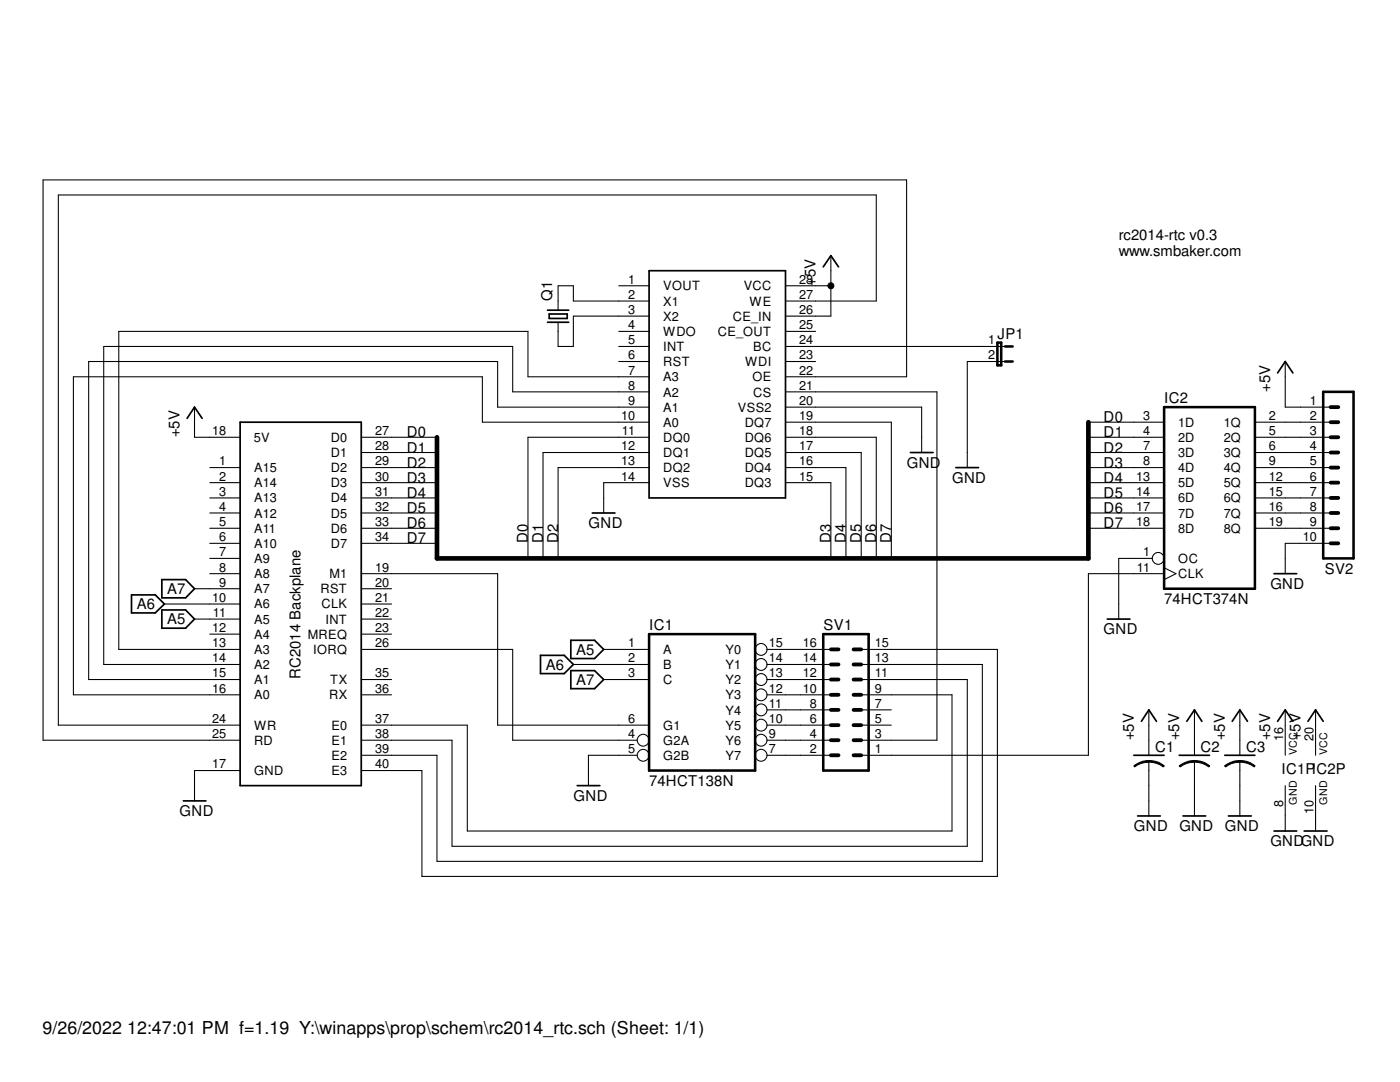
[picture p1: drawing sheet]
<svg xmlns="http://www.w3.org/2000/svg" width="279mm" height="216mm" viewBox="0 0 279 216" stroke-linecap="round" stroke-linejoin="round" font-family="sans-serif">
<g fill="none" stroke="#000" stroke-width=".34">
<path d="M129.5 54h27.3v45.4h-27.3zM164.3 53.3l1.5-2.3 1.5 2.3M109.3 61.9h4.2M109.3 64.3h4.2M109.6 62.7h3.6v.8h-3.6zM255 74.4l1.5-2.3 1.5 2.3M37.3 83.5l1.5-2.3 1.5 2.3M47.9 84.2h24.2v72.6h-24.2zM181.7 90.3h4.5M190.8 93.3h4.5M26.2 118.7h4.8l1.8 1.8-1.8 1.8h-4.8zM32.3 115.7h4.7l1.8 1.8-1.8 1.8h-4.7z"/>
<path d="M118.2 102.4h4.5M254.3 114.5h4.5M32.3 121.7h4.7l1.8 1.8-1.8 1.8h-4.7zM107.9 130.8h4.7l1.8 1.8-1.8 1.8h-4.7zM113.9 133.8h4.8l1.8 1.8-1.8 1.8h-4.8zM113.9 127.8h4.8l1.8 1.8-1.8 1.8h-4.8zM221 123.5h4.5M36.6 159.8h4.5M115.2 156.8h4.5M226.3 150.7h6M227.8 143.9l1.5-2.3 1.5 2.3M235.3 150.7h6.1"/>
<path d="M236.9 143.9l1.5-2.3 1.5 2.3M244.4 150.7h6M245.9 143.9l1.5-2.3 1.6 2.3M255 143.9l1.5-2.3 1.5 2.3M261 143.9l1.6-2.3 1.5 2.3M227 162.8h4.6M236.1 162.8h4.5M245.2 162.8h4.5M254.3 165.8h4.5M260.3 165.8h4.5"/>
</g>
<g fill="none" stroke="#000" stroke-width=".21">
<path d="M123.5 57h6M156.8 57h9M165.8 51v12.1h-9M123.5 66.1h6M123.5 69.1h6M123.5 72.1h6M129.5 60.1h-15.1v-3.1h-3v4.9M129.5 63.1h-15.1v6h-3v-4.8M129.5 75.2h-24.1v-9.1h-81.7v63.5h24.2M129.5 78.2h-27.2v-9.1h-81.6v63.5h27.2M156.8 60.1h18.1v-21.2h-163.3v105.8h36.3M156.8 66.1h6"/>
<path d="M156.8 69.1h43.8M156.8 72.1h6M156.8 75.2h24.1v-39.3h-172.3v111.8h39.3M156.8 78.2h30.2v69.5h-15.1M200.6 72.1h-7.6v21.2M256.5 72.1v9.1h9.1M38.8 81.2v6h9.1M41.9 93.3h6M41.9 96.3h6M41.9 99.4h6M72.1 87.2h15.1M72.1 90.3h15.1"/>
<path d="M72.1 93.3h15.1M72.1 96.3h15.1M72.1 99.4h15.1M129.5 81.2h-30.2v-9.1h-81.6v63.5h30.2M129.5 84.2h-33.2v-9h-81.7v63.4h33.3M129.5 87.2h-24.1v24.2M129.5 90.3h-21.1v21.1M129.5 93.3h-18.1v18.1M129.5 96.3h-9v6.1M156.8 81.2h27.1v9.1M156.8 84.2h21.1v27.2M156.8 87.2h18.1v24.2"/>
<path d="M156.8 90.3h15.1v21.1M156.8 93.3h12v18.1M156.8 96.3h9v15.1M217.2 84.2h15.1M217.2 87.2h15.1M217.2 90.3h15.1M217.2 93.3h15.1M217.2 96.3h15.1M217.2 99.4h15.1M250.4 84.2h15.2M250.4 87.2h15.2M250.4 90.3h15.2"/>
<path d="M250.4 93.3h15.2M250.4 96.3h15.2M250.4 99.4h15.2M38.8 117.5h9.1M41.9 102.4h6M41.9 105.4h6M41.9 108.4h6M41.9 111.4h6M41.9 114.5h6M72.1 102.4h15.1M72.1 105.4h15.1M72.1 108.4h15.1"/>
<path d="M72.1 114.5h27.2v30.2h30.2M72.1 117.5h6M217.2 102.4h15.1M217.2 105.4h15.1M230 111.4h-6.7v12.1M232.3 114.5h-15.1v36.2h-45.3M232.3 113.3l2.4 1.2-2.4 1.2M250.4 102.4h15.2M250.4 105.4h15.2M265.6 108.4h-9.1v6.1M32.8 120.5h15.1M38.8 123.5h9.1"/>
<path d="M41.9 126.5h6M72.1 120.5h6M72.1 123.5h6M72.1 126.5h6M72.1 129.6h30.2v18.1h24.9M72.1 135.6h6M72.1 138.6h6M114.4 132.6h15.1M120.5 129.6h9M120.5 135.6h9M153 129.6h12.8M153 132.6h12.8"/>
<path d="M153 135.6h12.8M153 138.6h12.8M171.9 129.6h27.2v45.3h-114.9v-21.1h-12.1M171.9 132.6h24.1v39.3h-108.8v-21.2h-15.1M171.9 135.6h21.1v33.3h-102.8v-21.2h-18.1M171.9 138.6h18.1v27.2h-96.7v-21.1h-21.2M47.9 153.8h-9.1v6M127.2 150.7h-9.8v6.1M153 144.7h12.8M153 147.7h12.8M153 150.7h12.8M153 141.6h12.8"/>
<path d="M171.9 144.7h6M171.9 141.6h6M229.3 141.6v9.1M229.3 151.9v10.9M238.4 141.6v9.1M238.4 151.9v10.9M247.4 141.6v9.1M247.4 151.9v10.9M256.5 141.6v9.1M256.5 156.8v9M262.6 141.6v9.1M262.6 156.8v9"/>
<circle cx="231.1" cy="111.4" r="1.18"/>
<circle cx="151.9" cy="132.6" r="1.18"/>
<circle cx="151.9" cy="138.6" r="1.18"/>
<circle cx="151.9" cy="129.6" r="1.18"/>
<circle cx="151.9" cy="135.6" r="1.18"/>
<circle cx="128.4" cy="150.7" r="1.18"/>
<circle cx="128.4" cy="147.7" r="1.18"/>
<circle cx="151.9" cy="144.7" r="1.18"/>
<circle cx="151.9" cy="141.6" r="1.18"/>
<circle cx="151.9" cy="150.7" r="1.18"/>
<circle cx="151.9" cy="147.7" r="1.18"/>
</g>
<path d="M199.1 68.4h.7v4.5h-.7zM200.6 69.1h1.5M200.6 72.1h1.5M264.1 78.2h6v33.2h-6zM232.3 81.2h18.1v36.3h-18.1zM129.5 126.5h21.2v27.3h-21.2zM164.3 126.5h9.1v27.3h-9.1z" fill="none" stroke="#000" stroke-width=".51"/>
<g fill="none" stroke="#000" stroke-width=".76">
<path d="M265.6 87.2h1.5M265.6 84.2h1.5M265.6 81.2h1.5M265.6 93.3h1.5M265.6 90.3h1.5M265.6 99.4h1.5M265.6 96.3h1.5M265.6 102.4h1.5M265.6 108.4h1.5M265.6 105.4h1.5M165.8 138.6h1.5M165.8 129.6h1.5"/>
<path d="M165.8 132.6h1.5M165.8 135.6h1.5M170.3 138.6h1.6M170.3 129.6h1.6M170.3 132.6h1.6M170.3 135.6h1.6M165.8 144.7h1.5M165.8 147.7h1.5M165.8 150.7h1.5M165.8 141.6h1.5M170.3 144.7h1.6M170.3 147.7h1.6"/>
<path d="M170.3 150.7h1.6M170.3 141.6h1.6"/>
</g>
<g fill="#000">
<path d="M226.3 152.8a5 5 0 0 1 3-1v.3a4.4 4.4 0 0 0-2.9 .9z" fill-rule="evenodd"/>
<path d="M229.3 151.8a4.6 4.6 0 0 1 3.1 1l-.2 .2a4.8 4.8 0 0 0-2.9-.9z" fill-rule="evenodd"/>
<path d="M235.3 152.8a5 5 0 0 1 3.1-1v.3a4.2 4.2 0 0 0-2.9 .9z" fill-rule="evenodd"/>
<path d="M238.4 151.8a4.5 4.5 0 0 1 3 1l-.1 .2a4.8 4.8 0 0 0-2.9-.9z" fill-rule="evenodd"/>
<path d="M244.4 152.8a5 5 0 0 1 3-1v.3a4.2 4.2 0 0 0-2.8 .9z" fill-rule="evenodd"/>
<path d="M247.4 151.8a4.5 4.5 0 0 1 3.1 1l-.2 .2a4.8 4.8 0 0 0-2.9-.9z" fill-rule="evenodd"/>
<circle cx="165.8" cy="57" r=".6"/>
</g>
<g fill="none" stroke="#000" stroke-width=".2">
<path d="M226.3 152.8a5 5 0 0 1 3-1v.3a4.4 4.4 0 0 0-2.9 .9zM229.3 151.8a4.6 4.6 0 0 1 3.1 1l-.2 .2a4.8 4.8 0 0 0-2.9-.9zM235.3 152.8a5 5 0 0 1 3.1-1v.3a4.2 4.2 0 0 0-2.9 .9zM238.4 151.8a4.5 4.5 0 0 1 3 1l-.1 .2a4.8 4.8 0 0 0-2.9-.9zM244.4 152.8a5 5 0 0 1 3-1v.3a4.2 4.2 0 0 0-2.8 .9zM247.4 151.8a4.5 4.5 0 0 1 3.1 1l-.2 .2a4.8 4.8 0 0 0-2.9-.9z"/>
<circle cx="165.8" cy="57" r=".6"/>
</g>
<path d="M217.2 84.2v27.2h-130v-24.2" fill="none" stroke="#000" stroke-width=".93"/>
<text font-size="3.6" x="8.5" y="206.4">9/26/2022 12:47:01 PM f=1.19 Y:\winapps\prop\schem\rc2014_rtc.sch (Sheet: 1/1)</text>
<g font-size="3">
<text x="223.3" y="47.8">rc2014-rtc v0.3</text>
<text x="223.3" y="51">www.smbaker.com</text>
<text x="162.8" y="57" transform="rotate(-90 162.8 57)">+5V</text>
<text x="110.2" y="60" transform="rotate(-90 110.2 60)">Q1</text>
<text x="199.1" y="67.6">JP1</text>
<text x="232.4" y="80.5">IC2</text>
<text x="253.5" y="78.2" transform="rotate(-90 253.5 78.2)">+5V</text>
<text x="35.8" y="87.2" transform="rotate(-90 35.8 87.2)">+5V</text>
<text x="81.2" y="87.2">D0</text>
<text x="220.3" y="84.2">D0</text>
<text x="220.3" y="87.2">D1</text>
<text x="81.2" y="90.3">D1</text>
<text x="81.2" y="93.3">D2</text>
<text x="181" y="93.3">GND</text>
<text x="220.3" y="90.3">D2</text>
<text x="220.3" y="93.3">D3</text>
<text x="81.2" y="96.3">D3</text>
<text x="81.2" y="99.4">D4</text>
<text x="190" y="96.3">GND</text>
<text x="220.3" y="96.3">D4</text>
<text x="220.3" y="99.4">D5</text>
<text x="81.2" y="102.4">D5</text>
<text x="81.2" y="105.4">D6</text>
<text x="117.5" y="105.4">GND</text>
<text x="220.3" y="102.4">D6</text>
<text x="220.3" y="105.4">D7</text>
<text x="81.2" y="108.4">D7</text>
<text x="105.4" y="108.4" transform="rotate(-90 105.4 108.4)">D0</text>
<text x="108.4" y="108.4" transform="rotate(-90 108.4 108.4)">D1</text>
<text x="111.4" y="108.4" transform="rotate(-90 111.4 108.4)">D2</text>
<text x="165.8" y="108.4" transform="rotate(-90 165.8 108.4)">D3</text>
<text x="168.8" y="108.4" transform="rotate(-90 168.8 108.4)">D4</text>
<text x="171.9" y="108.4" transform="rotate(-90 171.9 108.4)">D5</text>
<text x="174.9" y="108.4" transform="rotate(-90 174.9 108.4)">D6</text>
<text x="177.9" y="108.4" transform="rotate(-90 177.9 108.4)">D7</text>
<text x="33.4" y="118.5">A7</text>
<text x="253.5" y="117.5">GND</text>
<text x="264.4" y="114.5">SV2</text>
<text x="27.3" y="121.6">A6</text>
<text x="33.4" y="124.6">A5</text>
<text x="129.6" y="125.8">IC1</text>
<text x="164.3" y="125.6">SV1</text>
<text x="232.3" y="120.5">74HCT374N</text>
<text x="115" y="130.6">A5</text>
<text x="220.3" y="126.5">GND</text>
<text x="60" y="135.6" transform="rotate(-90 60 135.6)">RC2014 Backplane</text>
<text x="108.9" y="133.6">A6</text>
<text x="115" y="136.7">A7</text>
<text x="226.3" y="147.7" transform="rotate(-90 226.3 147.7)">+5V</text>
<text x="230.5" y="150">C1</text>
<text x="235.3" y="147.7" transform="rotate(-90 235.3 147.7)">+5V</text>
<text x="239.6" y="150">C2</text>
<text x="244.4" y="147.7" transform="rotate(-90 244.4 147.7)">+5V</text>
<text x="248.7" y="150">C3</text>
<text x="253.5" y="147.7" transform="rotate(-90 253.5 147.7)">+5V</text>
<text x="259.5" y="147.7" transform="rotate(-90 259.5 147.7)">+5V</text>
<text x="255.8" y="154.5">IC1PIC2P</text>
<text x="114.5" y="159.8">GND</text>
<text x="129.5" y="156.8">74HCT138N</text>
<text x="35.9" y="162.8">GND</text>
<text x="226.3" y="165.8">GND</text>
<text x="235.4" y="165.8">GND</text>
<text x="244.5" y="165.8">GND</text>
<text x="253.5" y="168.9">GNDGND</text>
</g>
<g font-size="2.5">
<text x="125.3" y="56.6">1</text>
<text x="125.3" y="59.6">2</text>
<text x="132.4" y="58">VOUT</text>
<text x="148.4" y="58">VCC</text>
<text x="159.5" y="59.6">27</text>
<text x="159.5" y="56.6">28</text>
<text x="125.3" y="62.7">3</text>
<text x="125.3" y="65.7">4</text>
<text x="132.4" y="61">X1</text>
<text x="132.4" y="64">X2</text>
<text x="146.3" y="64">CE_IN</text>
<text x="149.6" y="61">WE</text>
<text x="159.5" y="65.7">25</text>
<text x="159.5" y="62.7">26</text>
<text x="125.3" y="68.7">5</text>
<text x="125.3" y="71.7">6</text>
<text x="132.4" y="67">WDO</text>
<text x="132.4" y="70">INT</text>
<text x="143.3" y="67">CE_OUT</text>
<text x="150.3" y="70.1">BC</text>
<text x="159.5" y="71.7">23</text>
<text x="159.5" y="68.7">24</text>
<text x="197.2" y="68.7">1</text>
<text x="197.2" y="71.7">2</text>
<text x="125.3" y="74.8">7</text>
<text x="125.3" y="77.8">8</text>
<text x="132.4" y="73.1">RST</text>
<text x="132.4" y="76.1">A3</text>
<text x="148.7" y="73.1">WDI</text>
<text x="150.2" y="76.1">OE</text>
<text x="159.5" y="77.8">21</text>
<text x="159.5" y="74.8">22</text>
<text x="124" y="83.8">10</text>
<text x="125.3" y="80.8">9</text>
<text x="132.4" y="79.1">A2</text>
<text x="132.4" y="82.1">A1</text>
<text x="147.3" y="82.1">VSS2</text>
<text x="150.3" y="79.1">CS</text>
<text x="159.5" y="83.8">19</text>
<text x="159.5" y="80.8">20</text>
<text x="228.1" y="83.8">3</text>
<text x="253.2" y="83.8">2</text>
<text x="261.4" y="80.8">1</text>
<text x="261.4" y="83.8">2</text>
<text x="42.3" y="86.8">18</text>
<text x="50.7" y="88.2">5V</text>
<text x="66" y="88.2">D0</text>
<text x="74.9" y="86.8">27</text>
<text x="74.9" y="89.9">28</text>
<text x="124" y="89.9">12</text>
<text x="124.1" y="86.8">11</text>
<text x="132.4" y="85.1">A0</text>
<text x="132.4" y="88.2">DQ0</text>
<text x="148.6" y="88.2">DQ6</text>
<text x="148.6" y="85.2">DQ7</text>
<text x="159.5" y="89.9">17</text>
<text x="159.5" y="86.8">18</text>
<text x="228.1" y="86.8">4</text>
<text x="228.1" y="89.9">7</text>
<text x="235.1" y="85.1">1D</text>
<text x="235.1" y="88.2">2D</text>
<text x="244.2" y="85.2">1Q</text>
<text x="244.2" y="88.2">2Q</text>
<text x="253.2" y="86.8">5</text>
<text x="253.2" y="89.9">6</text>
<text x="261.4" y="86.8">3</text>
<text x="261.4" y="89.9">4</text>
<text x="43.7" y="92.9">1</text>
<text x="43.7" y="95.9">2</text>
<text x="50.7" y="94.2">A15</text>
<text x="66" y="91.2">D1</text>
<text x="66" y="94.2">D2</text>
<text x="74.9" y="92.9">29</text>
<text x="74.9" y="95.9">30</text>
<text x="124" y="92.9">13</text>
<text x="124" y="95.9">14</text>
<text x="132.4" y="91.2">DQ1</text>
<text x="132.4" y="94.2">DQ2</text>
<text x="148.6" y="94.2">DQ4</text>
<text x="148.6" y="91.2">DQ5</text>
<text x="159.5" y="95.9">15</text>
<text x="159.5" y="92.9">16</text>
<text x="226.7" y="95.9">13</text>
<text x="228.1" y="92.9">8</text>
<text x="235.1" y="91.2">3D</text>
<text x="235.1" y="94.2">4D</text>
<text x="244.2" y="91.2">3Q</text>
<text x="244.2" y="94.2">4Q</text>
<text x="253.2" y="92.9">9</text>
<text x="253.2" y="95.9">12</text>
<text x="261.4" y="92.9">5</text>
<text x="261.4" y="95.9">6</text>
<text x="43.7" y="98.9">3</text>
<text x="43.7" y="101.9">4</text>
<text x="50.7" y="97.2">A14</text>
<text x="50.7" y="100.2">A13</text>
<text x="66" y="97.2">D3</text>
<text x="66" y="100.2">D4</text>
<text x="74.9" y="98.9">31</text>
<text x="74.9" y="101.9">32</text>
<text x="132.4" y="97.2">VSS</text>
<text x="148.6" y="97.2">DQ3</text>
<text x="226.7" y="98.9">14</text>
<text x="226.7" y="101.9">17</text>
<text x="235.1" y="97.2">5D</text>
<text x="235.1" y="100.2">6D</text>
<text x="244.2" y="97.2">5Q</text>
<text x="244.2" y="100.2">6Q</text>
<text x="253.2" y="98.9">15</text>
<text x="253.2" y="101.9">16</text>
<text x="261.4" y="98.9">7</text>
<text x="261.4" y="101.9">8</text>
<text x="43.7" y="105">5</text>
<text x="43.7" y="108">6</text>
<text x="50.7" y="103.3">A12</text>
<text x="50.7" y="106.3">A11</text>
<text x="66" y="103.3">D5</text>
<text x="66" y="106.3">D6</text>
<text x="74.9" y="105">33</text>
<text x="74.9" y="108">34</text>
<text x="226.7" y="105">18</text>
<text x="235.1" y="103.3">7D</text>
<text x="235.1" y="106.3">8D</text>
<text x="244.2" y="103.3">7Q</text>
<text x="244.2" y="106.3">8Q</text>
<text x="253.2" y="105">19</text>
<text x="260" y="108">10</text>
<text x="261.4" y="105">9</text>
<text x="43.7" y="111">7</text>
<text x="50.7" y="109.3">A10</text>
<text x="50.7" y="112.4">A9</text>
<text x="66" y="109.3">D7</text>
<text x="228.1" y="111">1</text>
<text x="235.2" y="112.4">OC</text>
<text x="43.7" y="114">8</text>
<text x="43.7" y="117.1">9</text>
<text x="50.7" y="115.4">A8</text>
<text x="50.7" y="118.4">A7</text>
<text x="64" y="118.4">RST</text>
<text x="65.8" y="115.4">M1</text>
<text x="74.9" y="117.1">20</text>
<text x="74.9" y="114">19</text>
<text x="226.9" y="114">11</text>
<text x="235.2" y="115.4">CLK</text>
<text x="42.3" y="120.1">10</text>
<text x="42.5" y="123.1">11</text>
<text x="50.7" y="121.4">A6</text>
<text x="50.7" y="124.4">A5</text>
<text x="64.2" y="121.4">CLK</text>
<text x="65" y="124.5">INT</text>
<text x="74.9" y="123.1">22</text>
<text x="74.9" y="120.1">21</text>
<text x="42.3" y="126.1">12</text>
<text x="42.3" y="129.2">13</text>
<text x="50.7" y="127.5">A4</text>
<text x="50.7" y="130.5">A3</text>
<text x="61.4" y="127.5">MREQ</text>
<text x="62.5" y="130.5">IORQ</text>
<text x="74.9" y="126.1">23</text>
<text x="74.9" y="129.2">26</text>
<text x="125.3" y="129.2">1</text>
<text x="132.4" y="130.5">A</text>
<text x="144.8" y="130.5">Y0</text>
<text x="153.5" y="129.2">15</text>
<text x="160.2" y="129.2">16</text>
<text x="174.6" y="129.2">15</text>
<text x="42.3" y="132.2">14</text>
<text x="42.3" y="135.2">15</text>
<text x="50.7" y="133.5">A2</text>
<text x="50.7" y="136.5">A1</text>
<text x="65.9" y="136.5">TX</text>
<text x="74.9" y="135.2">35</text>
<text x="125.3" y="132.2">2</text>
<text x="125.3" y="135.2">3</text>
<text x="132.4" y="133.5">B</text>
<text x="132.4" y="136.5">C</text>
<text x="144.8" y="136.5">Y2</text>
<text x="144.8" y="133.5">Y1</text>
<text x="153.5" y="135.2">13</text>
<text x="153.5" y="132.2">14</text>
<text x="160.2" y="135.2">12</text>
<text x="160.2" y="132.2">14</text>
<text x="174.6" y="135.2">11</text>
<text x="174.6" y="132.2">13</text>
<text x="42.3" y="138.2">16</text>
<text x="50.7" y="139.5">A0</text>
<text x="65.7" y="139.5">RX</text>
<text x="74.9" y="138.2">36</text>
<text x="144.8" y="142.6">Y4</text>
<text x="144.8" y="139.5">Y3</text>
<text x="153.5" y="141.2">11</text>
<text x="153.5" y="138.2">12</text>
<text x="160.2" y="138.2">10</text>
<text x="161.6" y="141.2">8</text>
<text x="174.6" y="141.2">7</text>
<text x="174.6" y="138.2">9</text>
<text x="42.3" y="144.3">24</text>
<text x="42.3" y="147.3">25</text>
<text x="50.7" y="145.6">WR</text>
<text x="50.7" y="148.6">RD</text>
<text x="66.2" y="145.6">E0</text>
<text x="66.2" y="148.6">E1</text>
<text x="74.9" y="144.3">37</text>
<text x="74.9" y="147.3">38</text>
<text x="125.3" y="147.3">4</text>
<text x="125.3" y="144.3">6</text>
<text x="132.4" y="148.6">G2A</text>
<text x="132.4" y="145.6">G1</text>
<text x="144.8" y="148.6">Y6</text>
<text x="144.8" y="145.6">Y5</text>
<text x="153.5" y="147.3">9</text>
<text x="153.5" y="144.3">10</text>
<text x="161.6" y="147.3">4</text>
<text x="161.6" y="144.3">6</text>
<text x="174.6" y="147.3">3</text>
<text x="174.6" y="144.3">5</text>
<text x="256.1" y="148" transform="rotate(-90 256.1 148)">16</text>
<text x="262.1" y="148" transform="rotate(-90 262.1 148)">20</text>
<text x="42.3" y="153.3">17</text>
<text x="50.7" y="154.6">GND</text>
<text x="66.2" y="151.6">E2</text>
<text x="66.2" y="154.6">E3</text>
<text x="74.9" y="150.3">39</text>
<text x="74.9" y="153.3">40</text>
<text x="125.3" y="150.3">5</text>
<text x="132.4" y="151.6">G2B</text>
<text x="144.8" y="151.6">Y7</text>
<text x="153.5" y="150.3">7</text>
<text x="161.6" y="150.3">2</text>
<text x="174.6" y="150.3">1</text>
<text x="256.1" y="161" transform="rotate(-90 256.1 161)">8</text>
<text x="262.1" y="162.3" transform="rotate(-90 262.1 162.3)">10</text>
</g>
<g font-size="2.1">
<text x="258.8" y="150.7" transform="rotate(-90 258.8 150.7)">VCC</text>
<text x="264.8" y="150.7" transform="rotate(-90 264.8 150.7)">VCC</text>
<text x="258.8" y="160.7" transform="rotate(-90 258.8 160.7)">GND</text>
<text x="264.8" y="160.7" transform="rotate(-90 264.8 160.7)">GND</text>
</g>
</svg>
